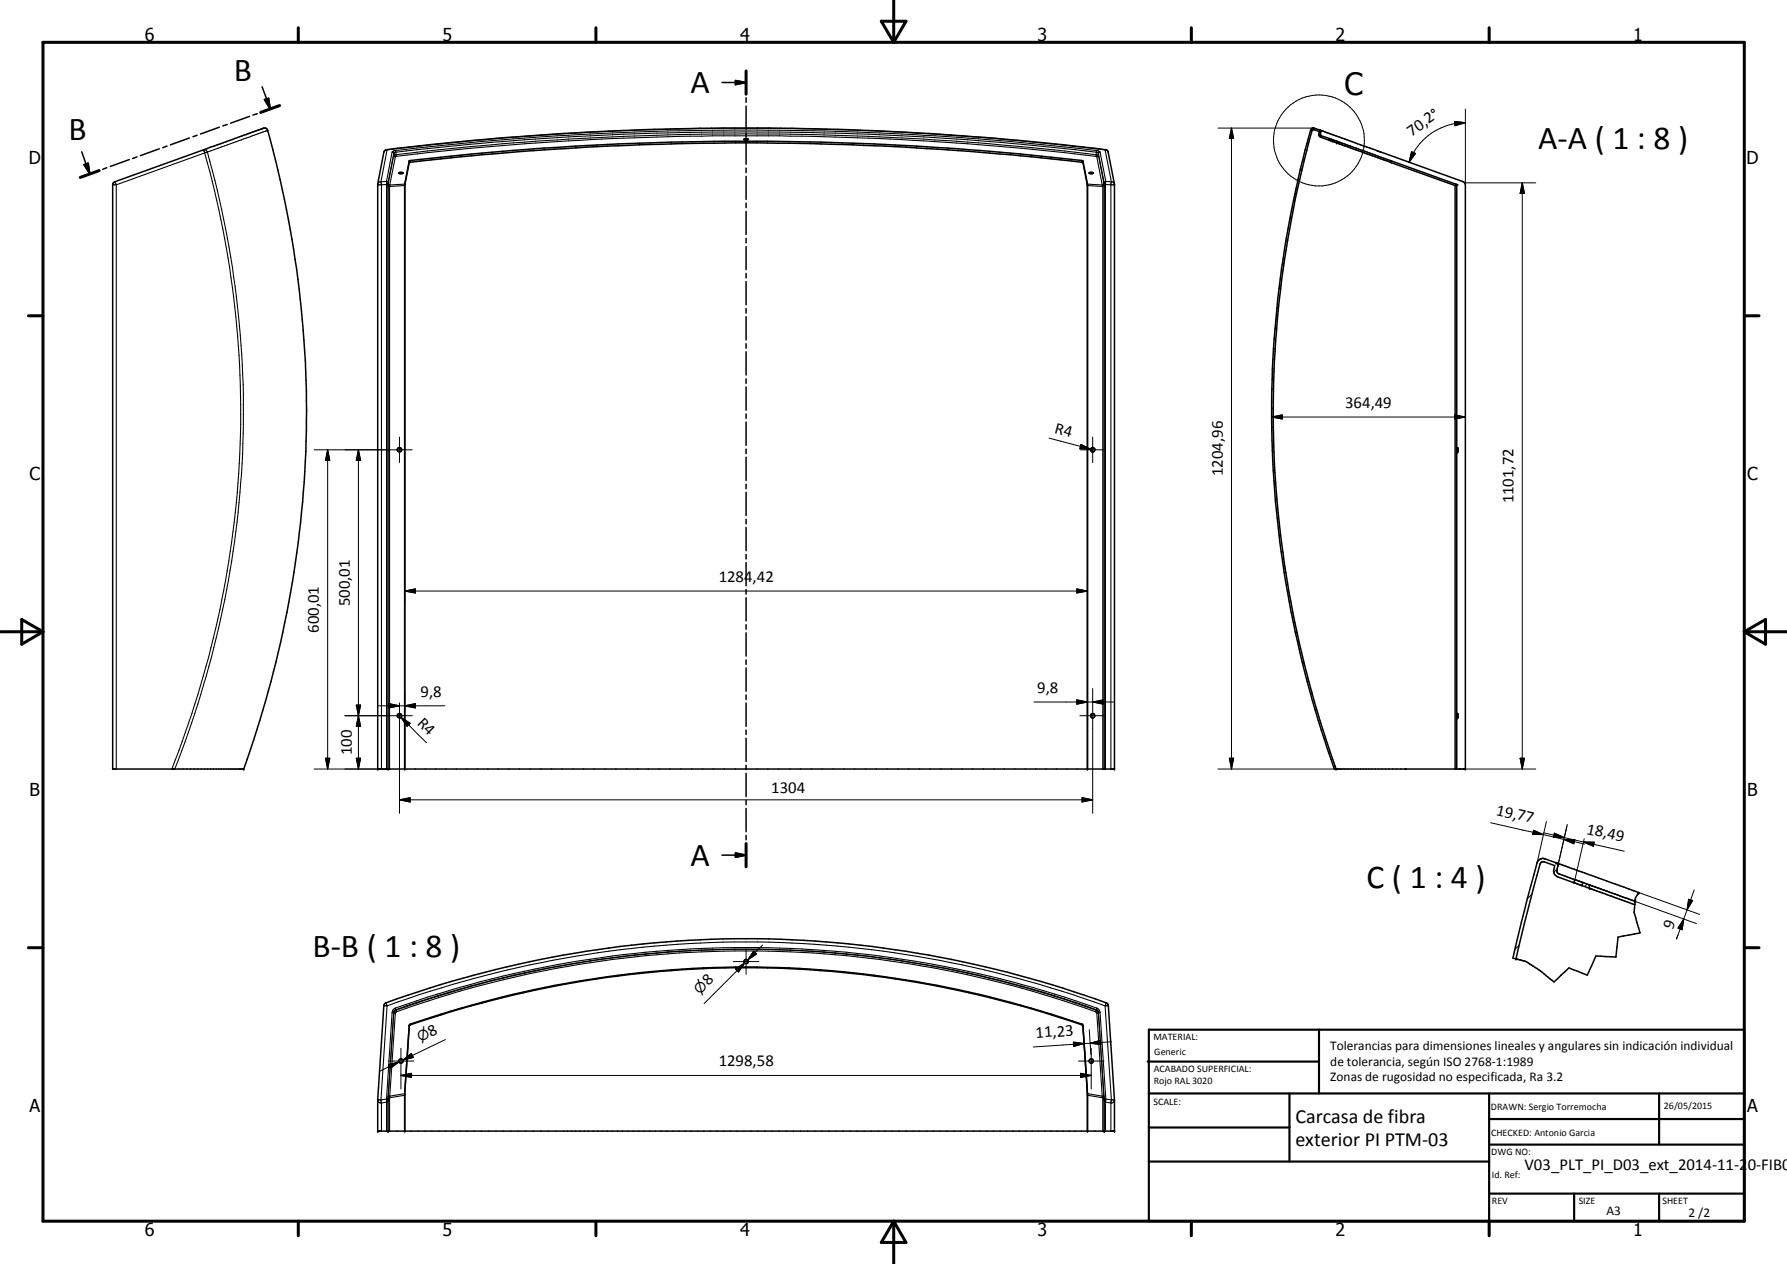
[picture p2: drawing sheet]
<svg xmlns="http://www.w3.org/2000/svg" width="420mm" height="297mm" viewBox="0 0 420 297" stroke-linecap="round" stroke-linejoin="round" font-family="sans-serif">
<g fill="none" stroke="#000" stroke-width=".35">
<path d="M169.7 19.4h5.7M172.9 18.9l2.5 .5-2.5 .5zM175.4 16.7v5.4M19.2 35.7l1.9 5.2M19.8 38.7l.9-.3 .4 2.5zM25.1 39.4l-.9 .4M30.4 37.5l-4.5 1.6M32.2 36.9l-1 .4M37.5 35l-4.5 1.6M39.3 34.3l-1 .4M44.5 32.4l-4.4 1.6M46.3 31.8l-.9 .3"/>
<path d="M51.6 29.9l-4.5 1.6M53.4 29.3l-1 .3M58.7 27.3l-4.5 1.7M60.5 26.7l-1 .4M61.6 20.4l1.9 5.2M62.2 23.4l.9-.3 .4 2.5zM65.7 24.8l-4.4 1.6M90.4 35.4l.5-.2 2.6-.4 23.2-2.3 15.8-1.1 13.3-.7 24.2-.6h16.2l16.1 .5a668 668 0 0 1 57.6 4.6l.4 .1 .2 .3 1.5 7.7v137.4h-173.2v-137.4zM175 32.7v-.1a.57 .57 0 0 1 .9 .2l-.7 .1zM175.4 23v1M175.4 24.9v5.5M175.4 31.2v1.1"/>
<path d="M175.4 33.2v5.4M175.4 39.5v1.1M308.3 30.4l.6-.3 15.1 5.4 19.8 7.1 .7 .5v.3v137.3h-30.8a257 257 0 0 1-12.8-53.4 243.4 243.4 0 0 1 7.3-96.8zM308.6 30.6h-.1M310.4 30.6h.1M310.4 30.6l.1 .1v1l2.1 .9M312.5 32.9h.1M312.5 32.9l-2.2-.8-.2-.3 .1-.9-1.6-.4a243.7 243.7 0 0 0 5.5 150.2M312.5 32.9l.8 .4M312.6 32.6l.9 .3M312.6 32.6l-.1 .3M313.3 33.3h.1"/>
<path d="M313.4 33.3l.9 .3M313.5 32.9l.8 .3M313.5 32.9l-.1 .4M314.3 33.6l27.8 10v137.1M314.3 33.2h.1M314.3 33.2v.4M314.3 33.2l28 10.1M23.3 40.1l-4.4 1.6M26.6 43.1l.4-.4 34.8-12.5a.79 .79 0 0 1 1.1 .4 244.9 244.9 0 0 1-5.6 150.1h-30.8zM93.8 40.6l.7-.1 .3 .2-.8 .1zM95.2 43.6l1-5.4 .2-.1a694.8 694.8 0 0 1 51.5-3.9 666.4 666.4 0 0 1 106.7 4.1l1.1 5.3M175.4 41.4v5.5"/>
<path d="M175.4 47.8v1M175.4 49.7v5.4M175.4 56v1.1M175.4 58v5.4M256.1 40.6l.7-.1 .3 .2-.8 .1zM342.3 43.3l.5 .2M342.3 43.3l.2 .3v137.1M175.4 64.3v1M175.4 66.2v5.4M175.4 72.5v1.1M175.4 74.4v5.5M175.4 80.8v1"/>
<path d="M175.4 82.7v5.4M175.4 89v1.1M175.4 90.9v5.5M175.4 97.3v1M175.4 99.2v5.4M175.4 105.5v1.1M175.4 107.4v5.5M175.4 113.8v1.1M175.4 115.7v5.5M257.1 106.2h.1M342.7 105.2v1zM342.7 105.2h.1"/>
<path d="M175.4 122v1.1M175.4 124v5.4M175.4 130.3v1.1M175.4 132.2v5.5M175.4 138.6v1M175.4 140.5v5.4M175.4 146.8v1.1M175.4 148.7v5.5M175.4 155.1v1M175.4 157v5.4M93.5 168.4h.1M94.1 167.8h.1"/>
<path d="M175.4 163.3v1.1M175.4 165.2v5.5M175.4 171.6v1M175.4 173.5v5.4M175.4 179.8v1M257.1 168.7h.1M342.7 167.7v1zM342.7 167.7h.1M95.2 180.7v-137.4l1-5.5 .3-.1a738.2 738.2 0 0 1 38.9-3.4 680.8 680.8 0 0 1 111.8 2.7l7.3 .8 1.2 5.5v137.4M175.4 181.7v5.5M175.4 188.1v1M175.4 190v5.5"/>
<path d="M175.4 196.3v1.1M175.4 198.2v5.5M169.7 201h5.7M172.9 200.4l2.5 .6-2.5 .5zM365.8 202.7l-2.5-.9a1.46 1.46 0 0 0-1.9 1l-2.3 8.4-3.4 14 .7 .1M365.8 202.7l19.5 7.1M365.8 202.7l.2 .1M365.9 202.8l.4 .5-.3 1.2 .3 .7 4 1.6M370 207.4l-4-1.4-.2-.2a1.8 1.8 0 0 1-.3-2.4l-2.6-.9-.4 .1-.3 .3-3.8 14.1-2 8.3M370 207.4l1.9 .7M370.3 206.8l-.3 .6M370.3 206.8l1.9 .6"/>
<path d="M371.9 208.1h.1M371.9 208.1l1.8 .6M372.2 207.4l1.5 .5M372.2 207.4l-.3 .7M373.7 207.9v.8M373.7 207.9h.1M373.7 208.7l10.7 3.9M373.7 207.9v.1M373.7 208l10.8 3.8M384.4 212.6l-.2 1.8 1.4 4.8-5.2 1-.5 4.7-4.7-.2-2 4.5-4.3-1.7-3.5 3.3-3.2-2.6-1.3-.9a9.8 9.8 0 0 0-4.5-2M384.5 211.8h.1M384.5 211.8l-.1 .8"/>
<path d="M385.3 209.8l-.2 .4a1.75 1.75 0 0 0-.6 1.6M385.3 209.8h.1M90.5 235.8a244.2 244.2 0 0 1 169.9 0l.2 .5 1.4 22.1v7.4h-173.2v-7.4l1.4-22.1zM356.5 225.3l.1 .1M95.2 257l1-16.1 .3-.2a239.9 239.9 0 0 1 111.5-11.2 234.5 234.5 0 0 1 46.5 11.3l1.2 16.2v8.8M95.2 257v8.8M96.2 241.1l.1-.1a237.6 237.6 0 0 1 158.2 0l.1 .2M96.2 241l-1 16"/>
<circle cx="93.9" cy="105.7" r=".51"/>
<circle cx="256.9" cy="105.7" r=".51"/>
<circle cx="93.9" cy="168.2" r=".51"/>
<circle cx="256.9" cy="168.2" r=".5"/>
<circle cx="175.4" cy="226" r=".49"/>
<circle cx="94.3" cy="249.3" r=".51"/>
<circle cx="256.6" cy="249.3" r=".51"/>
</g>
<g fill="none" stroke="#000" stroke-width=".25">
<path d="M47.8 35.2h.1M47.8 35.2l.6 .1 .4 .4M47.8 35.2l.3 .7M48.1 35.9l-20.8 7.5M48.1 35.9a225 225 0 0 1-7.7 144.8M48.8 35.7l-.7 .2M48.8 35.7a224.8 224.8 0 0 1 7.4 82.4 223 223 0 0 1-4.8 29.6 238.4 238.4 0 0 1-10.3 33M62.9 30.6h.1M62.9 30.6l-14.1 5.1M90.9 35.2h.1M91 35.2l20.5-2.2a698.1 698.1 0 0 1 58.5-2.9 720.1 720.1 0 0 1 69.3 2.9l20.5 2.2M91 35.2l-1.4 7.5"/>
<path d="M91 35.2l-.4 .1-.4 .5M92.2 35.7l.3 .2 .1 .2M92.2 35.7l-1.3 6.9M92.6 36.1l-1.4 6.9M92.6 36.5l.4 .4M92.6 36.5l-1.3 6.6M92.6 36.1v.4M92.8 35.9h-.1M93 35.4l.1 .4M93 35.4l-.8 .3M93 35.4a656.7 656.7 0 0 1 38-3.5 722.5 722.5 0 0 1 101.7 1l25.2 2.5M93 36.9l-1.4 6.6"/>
<path d="M93.1 35.8l-.5 .3M93.1 36.4l-.5 .1M93.1 35.8a714.6 714.6 0 0 1 164.8 0l.4 .3M93.1 36.4l7.4-.9 15.1-1.5a694.4 694.4 0 0 1 111.9-.6l12.7 1.1 10.1 1 8 1M93.1 36.4l.1 .3M93.1 35.8v.6M93.2 36.7l-.2 .2M93.2 36.7a694.7 694.7 0 0 1 121.4-3.7 609.8 609.8 0 0 1 43 3.7M96.2 37.8v.5M96.5 37.7v.4M254.4 37.7v.4M254.6 37.8v.5"/>
<path d="M257.6 36.7l.3 .1M257.9 35.4l.7 .3M257.9 35.4l-.3 1.3M257.9 36.9l1.3 6.6M257.9 36.8v.1M258.3 36.5h.1M258.3 36.1v.4M258.3 36.1l1.3 6.9M258.3 36.5l1.2 6.7M258.3 36.5l-.4 .4M258.6 35.7l-.3 .4M258.6 35.7l1.4 6.9"/>
<path d="M259.8 35.2l1.5 7.5M259.8 35.2l.5 .1 .3 .5M259.9 35.2h-.1M26.5 43.4h.8M27 42.7h.1M27 42.7l.3 .7M27.3 43.4v137.3M88.8 43.4h.1M88.8 43.4h.9M89.6 42.7l.1 .7M89.6 42.7l-.5 .1-.3 .5M89.7 43.4v137.3"/>
<path d="M90.9 42.6l.3 .2v137.9M90.9 42.6v138.1M90.9 42.6l-1.3 .1M91.2 43.3l-1.5 .1M91.3 43.8h.1M91.3 43.1l.3 .4M91.3 43.1v137.6M91.6 43.5v137.2M91.6 43.5h.1M95.2 43.6l-3.9 .2M95.2 43.3l-3.6 .2M255.7 43.6l3.6 .2"/>
<path d="M255.7 43.3l3.5 .2M259.2 43.5l.1 .3M259.3 43.8h.3M259.3 43.8v136.9M259.5 43.2l.1 137.5M259.5 43.2l-.3 .3M259.6 43.3l2.4 .1M260 42.6l-.4 .2v137.9M260 42.6l-.1 138.1M260 42.7h.1M260 42.6l1.3 .1M261.3 42.7l-.1 .4v137.6"/>
<path d="M261.3 42.7l.6 .2 .1 .4M262 43.4h.1M90.2 236.3l.8 .1M90.8 235.7l.2 .7M91 236.4a244.3 244.3 0 0 1 168.8 0M91 236.4l-1.4 22.1M92.2 238h.4M92.2 238l-1.3 20.3M92.6 238v.1M92.6 238l-1.4 20.3M92.6 238.1h.4M92.6 237.7v.4"/>
<path d="M92.7 237.8l-.1 .2M93 236.9l.1 .4M93 236.9l-.6 .4-.2 .7M93 236.9a245.3 245.3 0 0 1 43.2-11.1 245.1 245.1 0 0 1 121.7 11.1M93 238.1l-1.4 19.5M93.1 237.3v.1M93.1 237.4l.1 .4M93.1 237.3l-.5 .4M93.1 237.4l-.4 .4M93.2 237.8a243.1 243.1 0 0 1 164.4 0M93.2 237.8l-.2 .3M154.5 223.9a241.1 241.1 0 0 0-61.4 13.4"/>
<path d="M162.3 223.4l-7.8 .6M167.5 223.2a245.8 245.8 0 0 0-74.4 14.2M172.8 223.1l-7.9 .2M172.8 223.1h5.2M172.8 223.1h-2.6M178 223.1a236.3 236.3 0 0 1 80.1 14.4l.2 .6M178 223.1l13.2 .4 5.2 .4M196.4 224a239.7 239.7 0 0 1 61.6 13.5l.3 .5M257.6 237.8l.3 .3M257.9 236.9l-.3 .9M257.9 236.9l.4 .3 .3 .8M257.9 238.1l1.3 19.5"/>
<path d="M258.3 238l1.3 20.3M258.3 238.1l1.2 19.5M258.3 238h.1M258.3 238.1h-.4M258.6 238h-.3M258.6 238l1.4 20.3M259.8 236.4l1.5 22.1M260.1 235.7l-.3 .7M260.6 236.3l-.8 .1M88.8 258.4h.1M88.8 258.5l.2 .5 .7 .2M88.8 258.4l.8 .1"/>
<path d="M89.6 258.5l.1 .7M89.7 259.2v6.6M90.9 258.3v7.5M90.9 258.3h.3M90.9 258.3l-1.3 .2M91.2 258.3h.1M91.2 258.3v7.5M91.2 258.7l-.2 .3-1.3 .2M91.6 257.6v8.2M91.6 257.6l-.3 .1v8.1M95.2 257.4l-3.6 .6-.3 .2M95.2 257l-3.6 .6"/>
<path d="M96.2 241v.2M96.5 240.7v.1M254.4 240.7v.1M254.6 241v.2M255.7 257.4l3.6 .6M255.7 257l3.5 .6M259.2 257.6l.1 .4M259.2 257.6h.3M259.3 258v7.8M259.3 258l.3 .3M259.5 257.6l.1 8.2M259.6 258.3h.1"/>
<path d="M259.6 258.3v7.5M260 258.3l-.1 7.5M260 258.3h-.4M260 258.3l1.3 .2M261.3 258.5l-.1 .5v6.8M262 258.4h.1M262 258.5l-.2 .5-.4 .2-1.5-.2-.3-.3M262 258.4l-.7 .1"/>
</g>
<g fill="#000">
<circle cx="310.3" cy="30.6" r=".18"/>
<circle cx="314.3" cy="33.6" r=".18"/>
<circle cx="314.3" cy="33.2" r=".18"/>
<circle cx="342.7" cy="106.2" r=".18"/>
<circle cx="342.7" cy="105.2" r=".18"/>
<circle cx="342.7" cy="168.7" r=".18"/>
<circle cx="342.7" cy="167.7" r=".18"/>
<circle cx="57.3" cy="180.7" r=".18"/>
<circle cx="88.8" cy="180.7" r=".18"/>
<circle cx="91.3" cy="180.7" r=".18"/>
<circle cx="95.2" cy="180.7" r=".18"/>
<circle cx="255.7" cy="180.7" r=".18"/>
<circle cx="262" cy="180.7" r=".18"/>
<circle cx="314.1" cy="180.7" r=".18"/>
<circle cx="344.5" cy="180.7" r=".18"/>
<circle cx="365.8" cy="202.7" r=".18"/>
<circle cx="373.7" cy="207.9" r=".18"/>
<circle cx="373.7" cy="208.7" r=".18"/>
<circle cx="384.5" cy="211.8" r=".18"/>
<circle cx="385.3" cy="209.8" r=".18"/>
<circle cx="356.4" cy="225.3" r=".18"/>
<circle cx="88.8" cy="265.8" r=".18"/>
<circle cx="91.2" cy="265.8" r=".18"/>
<circle cx="91.3" cy="265.8" r=".18"/>
<circle cx="95.2" cy="265.8" r=".18"/>
<circle cx="255.7" cy="265.8" r=".18"/>
<circle cx="259.6" cy="265.8" r=".18"/>
<circle cx="262" cy="265.8" r=".18"/>
</g>
<g fill="none" stroke="#000" stroke-width=".71">
<path d="M10.1 9.9h400v277.1h-400zM70.1 6.5v3.4M140.1 6.5v3.4M175.4 16.7v5.4M207.2 5h5.8l-2.9 4.9zM210.1 0v9.9M280.1 6.5v3.4M350.1 6.5v3.4M65.7 24.8l-4.4 1.6M23.3 40.1l-4.4 1.6M6.7 74.2h3.4M410.1 74.2h3.5"/>
<path d="M.1 148.5h10M5.1 145.6l5 2.9-5 2.9zM410.1 148.5h10M410.1 148.5l5-2.9v5.8zM175.4 198.2v5.5M6.7 222.7h3.4M410.1 222.7h3.5M70.1 287v3.4M140.1 287v3.4M210.1 287v10M210.1 287l2.9 5h-5.8zM280.1 287v3.4"/>
<path d="M350.1 287v3.4"/>
</g>
<g fill="none" stroke="#000" stroke-width=".51">
<path d="M269.8 249.5h40.3M270.1 242h140v45h-140zM270.1 257h140M303.2 257v16M310.1 242v15M350.1 257v30M390.1 257v12M270.1 265h33.1M270.1 273h80M350.1 269h60M350.1 263h60M350.1 280.5h60"/>
<path d="M370.1 280.5v6.5M390.1 280.5v6.5"/>
</g>
<g fill="#000">
<path d="M172.9 18.9l2.5 .5-2.5 .5zM19.8 38.7l.9-.3 .4 2.5zM62.2 23.4l.9-.3 .4 2.5zM289.5 30.1l.6 2.5h-1.1zM331.9 35.6l.9 .5-1.5 2zM342 28.5l2.5 .3-2.4 .7zM357.9 43l.5 2.5h-1zM299 98l2.5-.5v1zM342 97.5l2.5 .5-2.5 .5zM77 105.7l.5 2.5h-1zM84.3 105.7l.5 2.5h-1zM254.2 104.4l2.2 1.2-2.5-.2z"/>
<path d="M95.2 138.9l2.5-.5v1zM253.2 138.4l2.5 .5-2.5 .5zM76.5 178.2h1l-.5 2.5zM83.8 178.2h1l-.5 2.5zM83.8 165.7h1l-.5 2.5zM84.3 168.2l.5 2.5h-1zM91.4 165.4l2.5 .5-2.5 .5zM94.3 168.6l2.1 1.4-.7 .7zM95.2 165.9l2.5-.5v1zM253.2 164.5l2.5 .5-2.5 .5zM256.9 165l2.5-.5v1zM289 178.2h1.1l-.6 2.5z"/>
<path d="M357.4 178.2h1l-.5 2.5zM93.9 188l2.5-.5v1zM254.4 187.5l2.5 .5-2.5 .5zM360.6 195.1l2.3 1h-2.6zM365.5 195.8l2.3 1h-2.5zM367.7 197.3h2.6l-.3 1zM372.3 197.9h2.6l-.3 1zM172.9 200.4l2.5 .6-2.5 .5zM395.9 215.9l-.4 2.6-1-.4zM397 211.3l1 .3-1.3 2.2zM172.9 227.7l2.2-1.4-1.5 2.1zM177.2 223.5l.7 .7-2.1 1.4z"/>
<path d="M91.3 250.2l2.5-.6-2 1.5zM94.7 249.1l2-1.5 .5 .9zM94.3 252.7l2.5-.5v1zM252.4 244.9l2.5 .3-2.5 .7zM254.1 252.2l2.5 .5-2.5 .5zM256.3 245.2l2.5-.7 .1 1z"/>
</g>
<g fill="none" stroke="#000" stroke-width=".24">
<path d="M286.4 30.1h22.4M289.5 30.1l.6 2.5h-1.1zM289.5 30.1v150.6M306.2 39.5l-.5 .5M307.7 33.5l-.5 .5M310.5 30.7l-.3 .4M314 33.1l-.3 .3M331.9 35.6l.9 .5-1.5 2zM342 28.5l2.5 .3-2.4 .7zM344.5 28.8a14.2 14.2 0 0 0-10.6 4.9 14 14 0 0 0-2.6 4.4M344.5 25.7v17.7M95.2 43.6v62"/>
<path d="M302.8 56.4l-.5 .5M303.7 51l-.4 .4M304.9 45.3l-.5 .5M344.4 43h16.7M357.9 43l.5 2.5h-1zM357.9 43v137.7M300.2 77l-.4 .4M300.6 72.1l-.4 .3M301.2 67l-.4 .4M301.9 61.8l-.5 .4M299 98l2.5-.5v1zM299 98h45.5"/>
<path d="M299 96.9v4.3M299.4 95.8l-.4 .3M299.4 91.2l-.4 .4M299.6 86.6l-.4 .4M299.8 81.8l-.4 .4M342 97.5l2.5 .5-2.5 .5zM73.9 105.7h23M77 105.7l.5 2.5h-1zM77 105.7v75M84.3 105.7l.5 2.5h-1zM84.3 105.7v75M93.9 102.7v6"/>
<path d="M95.2 105.8v36.3M246.7 103l9.7 2.6M253.9 105.7h6M254.2 104.4l2.2 1.2-2.5-.2zM256.9 102.7v6M299.4 100.2l-.4 .4M299.5 104.6l-.4 .4M299.7 108.9l-.4 .4M299.9 113.2l-.4 .3M300.3 117.3l-.4 .4M95.2 138.9l2.5-.5v1zM95.2 138.9h160.5"/>
<path d="M253.2 138.4l2.5 .5-2.5 .5zM255.7 135.7v32.4M300.6 121.5l-.3 .3M301.1 125.5l-.4 .3M301.6 129.5l-.4 .3M302.2 133.4l-.4 .3M302.8 137.2l-.4 .4M303.4 141.1l-.3 .3M304.2 144.8l-.3 .4M305 148.5l-.4 .4M305.8 152.2l-.3 .3M306.6 155.8l-.3 .3"/>
<path d="M307.5 159.4l-.3 .3M76.5 178.2h1l-.5 2.5zM81.1 168.2h15.8M83.8 178.2h1l-.5 2.5zM83.8 165.7h1l-.5 2.5zM83.8 165.7l1 5h-1l1-5zM84.3 168.2l.5 2.5h-1zM88.9 165.9h15.7M91.4 165.4l2.5 .5-2.5 .5zM93.9 165.2v25.9M94.3 168.6l2.1 1.4-.7 .7zM94.3 168.6l6 5.9"/>
<path d="M95.2 165.9l2.5-.5v1zM95.2 162.7v5.3M95.2 170.9v9.8M243.1 165h18.8M253.2 164.5l2.5 .5-2.5 .5zM253.9 168.2h6M255.7 168.3v12.4M256.9 165l2.5-.5v1zM256.9 161.8v29.3M289 178.2h1.1l-.6 2.5zM308.5 162.9l-.3 .3M309.5 166.5l-.3 .3"/>
<path d="M310.5 169.9l-.3 .3M311.6 173.3l-.3 .3M312.7 176.7l-.2 .3M357.4 178.2h1l-.5 2.5zM73.9 180.7h17.7M93.9 188l2.5-.5v1zM93.9 188h163M254.4 187.5l2.5 .5-2.5 .5zM286.4 180.7h27.7M313.9 180l-.3 .3M343.7 180.7h17.4M350.5 193.3l12.4 2.8"/>
<path d="M360.6 195.1l2.3 1h-2.6zM362.9 196.1l4.8 1.2M362.9 195.7l4.9 1.1M363.6 193l-2.2 9.8M365.5 195.8l2.3 1h-2.5zM367.7 197.3h2.6l-.3 1zM367.7 197.3l4.9 1.1M367.8 196.8l14.1 3.2M368.5 193.7l-2.5 10.8M372.3 197.9h2.6l-.3 1zM372.5 197.1l-2.2 9.7M360.2 210.1l-1.1 1.1"/>
<path d="M366.1 204.2l-.8 .8M366.6 205.4l32.3 11.6M373.2 207.8l-.6 .5M385.3 209.8l14.3 5.1M395.9 215.9l-.4 2.6-1-.4zM395.9 215.9l-1.7 4.7 .3-.8M396.7 213.8l-.8 2.1M397 211.3l1 .3-1.3 2.2zM398.3 209.1l-1.6 4.7M172.4 226h6M172.9 227.7l2.2-1.4-1.5 2.1zM175.1 226.3l-9.5 9.5"/>
<path d="M175.4 223v6M177.2 223.5l.7 .7-2.1 1.4zM179.3 222.1l-3.5 3.5M357.2 222.1l-1 1M91.3 249.3h6M91.3 250.2l2.5-.6-2 1.5zM93.8 249.6l-4.5 2.1M94.3 252.7l2.5-.5v1zM94.3 246.3v9.6M94.3 252.7h162.3M94.7 249.1l2-1.5 .5 .9zM104.7 244.3l-10 4.8"/>
<path d="M252.4 244.9l2.5 .3-2.5 .7zM253.6 249.3h6M254.1 252.2l2.5 .5-2.5 .5zM254.6 240.6l1.1 16.4M254.9 245.2l-12 .8M256.1 242l.4 5.8M256.3 245.2l2.5-.7 .1 1zM256.3 245.2h-1.4M256.6 246.3v9.6M261.3 244.8l-5 .4"/>
<circle cx="310.1" cy="33" r="10.7"/>
</g>
<g font-size="7.9">
<text x="55" y="19.1">B</text>
<text x="162.4" y="21.9">A</text>
<text x="16.1" y="32.9">B</text>
<text x="361.6" y="35">A-A ( 1 : 8 )</text>
<text x="162.4" y="203.5">A</text>
<text x="321.3" y="208.7">C ( 1 : 4 )</text>
<text x="73.5" y="224.9">B-B ( 1 : 8 )</text>
</g>
<text font-size="7.2" x="316.1" y="22.2">C</text>
<g font-size="4.7">
<text x="304.6" y="263.9">Carcasa de fibra</text>
<text x="304.6" y="269.3">exterior PI PTM-03</text>
</g>
<g font-size="4.2">
<text x="34" y="9.6">6</text>
<text x="104" y="9.6">5</text>
<text x="174" y="9.6">4</text>
<text x="244" y="9.6">3</text>
<text x="314" y="9.6">2</text>
<text x="384" y="9.6">1</text>
<text x="6.8" y="38.7">D</text>
<text x="410.6" y="38.7">D</text>
<text x="7" y="112.9">C</text>
<text x="410.8" y="112.9">C</text>
<text x="7" y="187.1">B</text>
<text x="410.8" y="187.1">B</text>
<text x="7" y="261.4">A</text>
<text x="410.8" y="261.4">A</text>
<text x="34" y="290.4">6</text>
<text x="104" y="290.4">5</text>
<text x="174" y="290.4">4</text>
<text x="244" y="290.4">3</text>
<text x="314" y="290.4">2</text>
<text x="384" y="290.4">1</text>
</g>
<g font-size="3.9">
<text x="331.8" y="32.1" transform="rotate(-35 331.8 32.1)">70,2°</text>
<text x="316.3" y="95.9">364,49</text>
<text x="247.8" y="101.7" transform="rotate(15 247.8 101.7)">R4</text>
<text x="287.5" y="111.9" transform="rotate(-90 287.5 111.9)">1204,96</text>
<text x="355.8" y="118.3" transform="rotate(-90 355.8 118.3)">1101,72</text>
<text x="169" y="136.8">1284,42</text>
<text x="82.2" y="142.5" transform="rotate(-90 82.2 142.5)">500,01</text>
<text x="75" y="148.7" transform="rotate(-90 75 148.7)">600,01</text>
<text x="98.9" y="163.8">9,8</text>
<text x="243.9" y="162.9">9,8</text>
<text x="97.9" y="170.1" transform="rotate(45 97.9 170.1)">R4</text>
<text x="82.7" y="177.5" transform="rotate(-90 82.7 177.5)">100</text>
<text x="181.3" y="186.4">1304</text>
<text x="351.7" y="191.5" transform="rotate(13 351.7 191.5)">19,77</text>
<text x="372.9" y="195.9" transform="rotate(13 372.9 195.9)">18,49</text>
<text x="393.3" y="218.6" transform="rotate(-70 393.3 218.6)">9</text>
<text x="166.6" y="231.8" transform="rotate(-45 166.6 231.8)">8</text>
<text x="101.3" y="243.6" transform="rotate(-26 101.3 243.6)">8</text>
<text x="243.6" y="243.9" transform="rotate(-4 243.6 243.9)">11,23</text>
<text x="169" y="250.6">1298,58</text>
<text x="358.5" y="275">V03_PLT_PI_D03_ext_2014-11-20-FIB0</text>
</g>
<g font-size="3.3">
<text x="164.6" y="233.8" transform="rotate(-45 164.6 233.8)">n</text>
<text x="98.8" y="244.8" transform="rotate(-26 98.8 244.8)">n</text>
</g>
<g font-size="3.1">
<text x="312.7" y="246.8">Tolerancias para dimensiones lineales y angulares sin indicación individual</text>
<text x="312.7" y="250.4">de tolerancia, según ISO 2768-1:1989</text>
<text x="312.7" y="254">Zonas de rugosidad no especificada, Ra 3.2</text>
<text x="377.7" y="285.6">A3</text>
<text x="397" y="285.9">2 /2</text>
</g>
<g font-size="2.4">
<text x="271.2" y="244.4">MATERIAL:</text>
<text x="271.3" y="252">ACABADO SUPERFICIAL:</text>
<text x="271.4" y="247.9">Generic</text>
<text x="271.3" y="254.6">Rojo RAL 3020</text>
<text x="271.2" y="259.7">SCALE:</text>
<text x="350.6" y="260.8">DRAWN: Sergio Torremocha</text>
<text x="391.2" y="260.6">26/05/2015</text>
<text x="350.6" y="267">CHECKED: Antonio Garcia</text>
<text x="350.6" y="271.4">DWG NO:</text>
<text x="350.8" y="276.9">Id. Ref:</text>
<text x="350.8" y="282.8">REV</text>
<text x="371.2" y="282.9">SIZE</text>
<text x="390.9" y="282.9">SHEET</text>
</g>
</svg>
